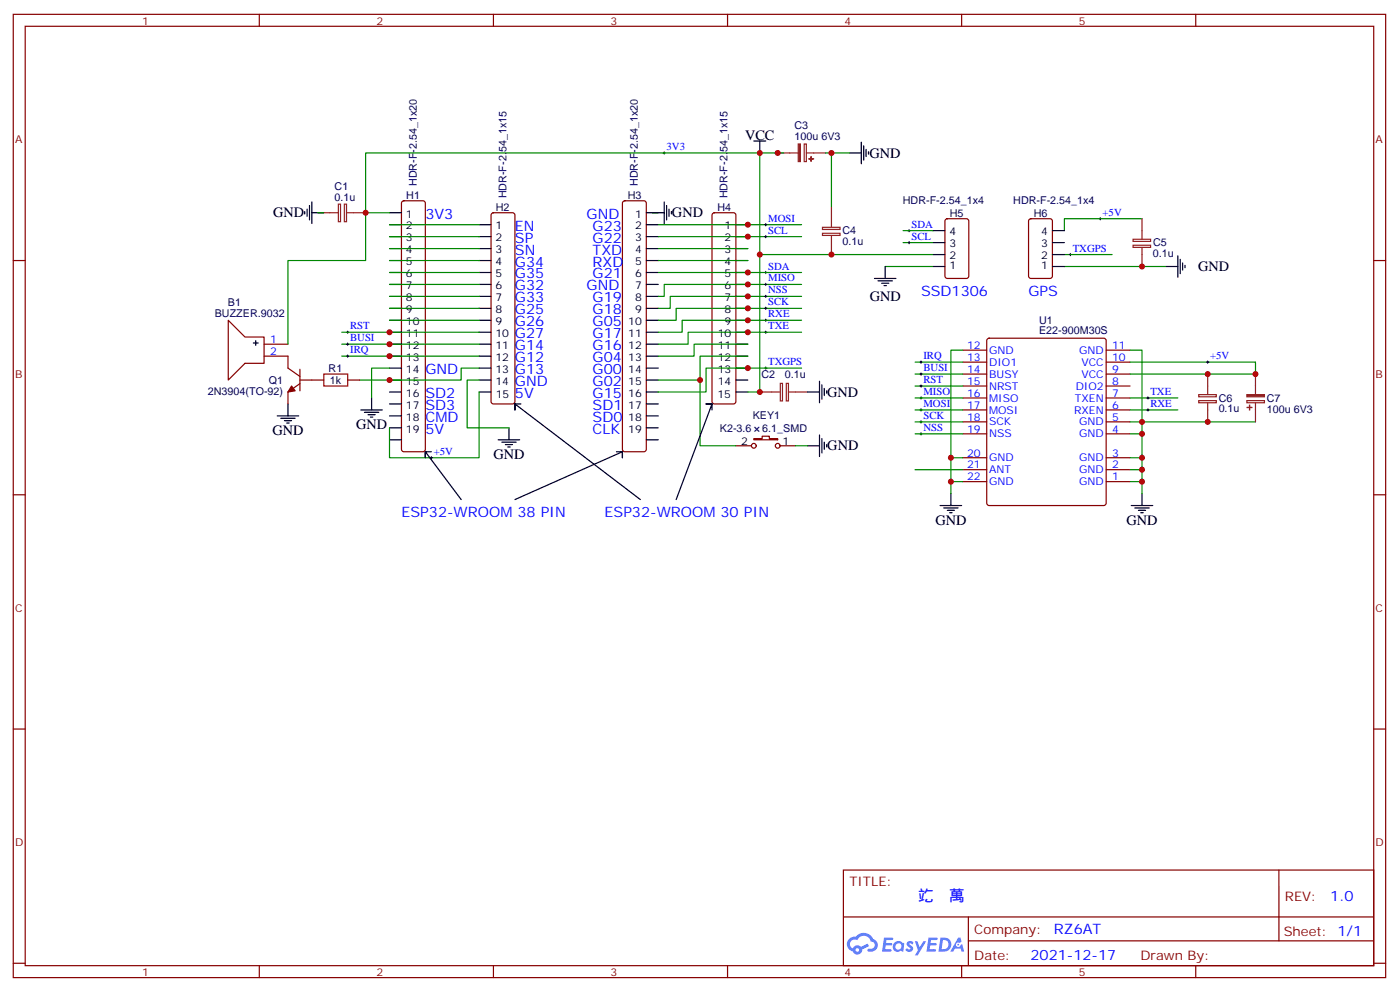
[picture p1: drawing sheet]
<svg xmlns="http://www.w3.org/2000/svg" width="413mm" height="293mm" viewBox="0 0 413 293" stroke-linecap="round" stroke-linejoin="round" font-family="sans-serif">
<g fill="none" stroke="#870000" stroke-width=".35">
<path d="M3.9 4.2h405.4v284.4h-405.4zM7.4 7.8h398.3v277.2h-398.3zM76.6 4.2v3.6M145.7 4.2v3.6M214.9 4.2v3.6M284 4.2v3.6M353.2 4.2v3.6M3.9 76.9h3.5M405.7 76.9h3.6M3.9 146h3.5M405.7 146h3.6M3.9 215.2h3.5"/>
<path d="M405.7 215.2h3.6M249.1 256.8h156.6v28.2h-156.6zM377.7 256.8v20.9M249.1 270.7h156.5M286 277.7h119.6M286 270.7v14.1M3.9 284.3h3.5M76.6 285v3.6M145.7 285v3.6M214.9 285v3.6M284 285v3.6M353.2 285v3.6"/>
<path d="M405.7 284.3h3.6"/>
</g>
<g fill="#5487ff">
<path d="M268.1 278a1.22 1.22 0 0 1 1.7 .3l-.4 .5a.47 .47 0 0 0-.3-.4 .47 .47 0 0 0-.5 .2l.1 .3a1.14 1.14 0 0 1 .8 1.7 1.14 1.14 0 0 1-1.9 0l-.2-.2 .5-.5 .7 .4a.29 .29 0 0 0 .3-.3 .29 .29 0 0 0-.2-.3 1.04 1.04 0 0 1-.6-1.7z"/>
<path d="M261.1 276.8h2.3l.4 .1-.2 .5-1.8 .1-.1 .9h1.5l.3 .3-.4 .4h-1.5l-.2 1.1h1.7l.2 .3-.2 .4h-2.6z"/>
<path d="M274.2 276.8h2.4l.3 .1-.1 .5-1.8 .1-.2 .9h1.6l.3 .3-.4 .4h-1.6l-.1 1.1h1.7l.2 .3-.2 .4h-2.7z"/>
<path d="M283 276.8h.7l.3 1.2-.6 .3a.69 .69 0 0 0-1 .3 .69 .69 0 0 0 .4 1 .69 .69 0 0 0 .9-.7l.5-.2 .6 2.2h-.8l-.3-.9h-1.7l-.5 .9h-.8z"/>
<path d="M270.2 277.8h.8l.6 1.9 1.1-1.9h.9l-2.6 4.2h-.8l.9-1.5z"/>
<path d="M277.8 276.8l-.6 4.1h1.3a2.11 2.11 0 0 0 2.5-2.1 2.11 2.11 0 0 0-2.5-2zM278.5 277.5a1.39 1.39 0 0 1 1.7 1.4 1.39 1.39 0 0 1-1.8 1.3h-.3z"/>
<path d="M264.1 278.4a1.54 1.54 0 0 0-.1 2.1 1.54 1.54 0 0 0 2.1 .2l.7 .2 .3-2.3-.2-.2-.4-.1a1.49 1.49 0 0 0-2.4 .1zM264.3 279.4a.95 .95 0 0 1 1.9 0 .95 .95 0 0 1-1.9 0z"/>
<path d="M250.8 277.1a2.18 2.18 0 0 0 1.1 3.7 1.44 1.44 0 0 0 1.6 1 1.44 1.44 0 0 0 1.2-1.5l2-1-.5-.8-1.9 1a1.47 1.47 0 0 0-2.4 .5 1.39 1.39 0 0 1-.7-2 1.39 1.39 0 0 1 2-.5 2.12 2.12 0 0 1 2.2-1.3 2.12 2.12 0 0 1 1.9 1.7 1.14 1.14 0 0 1 1 1.4 1.14 1.14 0 0 1-1.6 .8 .43 .43 0 0 0-.5 .3 .43 .43 0 0 0 .4 .5 1.98 1.98 0 0 0 2.5-1.2 1.98 1.98 0 0 0-1.2-2.5 3.1 3.1 0 0 0-5.3-.7l-.9 .1zM252.7 280.4a.55 .55 0 0 1 1.1 0 .55 .55 0 0 1-1.1 0z"/>
<circle cx="283" cy="278.9" r=".26"/>
</g>
<g fill="none" stroke="#870000" stroke-width=".35">
<path d="M118.8 59.5l.5-.2h5.6l.5 .2 .2 .5v72.6l-.2 .5-.5 .2h-5.6l-.5-.2-.2-.5v-72.6zM184.1 59.5l.4-.2h5.7l.5 .2 .2 .5v72.6l-.2 .5-.5 .2h-5.7l-.5-.2-.2-.5v-72.6zM145.3 63l.4-.2h5.7l.5 .2 .2 .5v55l-.3 .5-.4 .2h-5.7l-.5-.2-.2-.5v-55zM210.5 63l.5-.2h5.6l.5 .2 .2 .5v55l-.2 .5-.5 .2h-5.6l-.5-.2-.2-.5v-55zM279.3 64.8l.5-.2h5.6l.7 .4v16.5l-.4 .6-5.9 .1-.7-.5v-16.4zM304 64.8l.5-.2h5.6l.7 .4v16.5l-.4 .6-5.9 .1-.7-.5v-16.4zM67.4 94.5l5 5h5.6v7.7h-5.6l-5 5zM78 105.1h7.1v3.6l3.5 2.4M78 101.6h7.1M88.6 112.2h7M88.6 113.2l-3.5 2.5v3.5M88.6 109v6.4"/>
<path d="M102.7 112.2h3.5M284.4 117.5h7M284.4 113.9h7M284.4 110.4h7M284.4 106.9h7M284.4 103.4h7M291.7 100l.4-.2h33.9l.5 .2 .2 .5v48l-.2 .5-.5 .2h-33.9l-.5-.2-.2-.5v-48zM326.7 117.5h7.1M326.7 113.9h7.1M326.7 110.4h7.1M326.7 106.9h7.1M326.7 103.4h7.1"/>
<path d="M217.3 131.6h4.6M222.6 129.5h2.5v-.7h2.1v.7h2.5v.3h-7.1zM230.4 131.6h4.6M284.4 138.6h7M284.4 135.1h7M284.4 128.1h7M284.4 124.5h7M284.4 121h7M326.7 138.6h7.1M326.7 135.1h7.1M326.7 128.1h7.1M326.7 124.5h7.1"/>
<path d="M326.7 121h7.1M284.4 142.2h7M326.7 142.2h7.1"/>
<circle cx="222.6" cy="131.6" r=".71"/>
<circle cx="229.7" cy="131.6" r=".71"/>
</g>
<g fill="none" stroke="#000" stroke-width=".35">
<path d="M92.1 59.6v6.4M196.2 59.6v6.4M222.6 41.6h3.6M224.4 41.6v3.6M250.9 45.2h3.5M254.4 42v6.3M255.1 43v4.3M255.8 44.1v2.1M256.5 44.8v.7M90 62.4v.7M90.7 61.7v2.2M91.4 60.7v4.2"/>
<path d="M92.1 62.8h3.5M115 62.8h3.6M115 66.3h3.6M115 69.8h3.6M115 73.4h3.6M115 76.9h3.6M141.5 66.3h3.5M141.5 69.8h3.5M141.5 73.4h3.5M141.5 76.9h3.5M190.9 62.8h5.3M190.9 66.3h3.5"/>
<path d="M190.9 69.8h3.5M190.9 73.4h3.5M190.9 76.9h3.5M196.9 60.7v4.2M197.6 61.7v2.2M198.3 62.4v.7M217.3 66.3h3.6M217.3 69.8h3.6M217.3 73.4h3.6M217.3 76.9h3.6M261.4 78.7v3.5M275.6 78.7h3.5"/>
<path d="M275.6 75.1h3.5M275.6 71.6h3.5M275.6 68.1h3.5M310.8 78.7h3.6M310.8 75.1h3.6M310.8 71.6h3.6M310.8 68.1h3.6M344.3 78.7h3.6M347.9 75.5v6.3M348.6 76.6v4.2M349.3 77.6v2.1M350 78.3v.7"/>
<path d="M115 80.4h3.6M115 84h3.6M115 87.5h3.6M115 91h3.6M115 94.5h3.6M115 98.1h3.6M141.5 80.4h3.5M141.5 84h3.5M141.5 87.5h3.5M141.5 91h3.5M141.5 94.5h3.5M141.5 98.1h3.5"/>
<path d="M190.9 80.4h3.5M190.9 84h3.5M190.9 87.5h3.5M190.9 91h3.5M190.9 94.5h3.5M190.9 98.1h3.5M217.3 80.4h3.6M217.3 84h3.6M217.3 87.5h3.6M217.3 91h3.6M217.3 94.5h3.6M217.3 98.1h3.6"/>
<path d="M258.3 82.2h6.3M259.3 82.9h4.3M260.4 83.6h2.1M261.1 84.3h.7M74.8 101.2h1.4M75.5 100.5v1.5M85.1 119.2v3.6M109.7 117.5v3.5M115 101.6h3.6M115 105.1h3.6M115 108.7h3.6M115 112.2h3.6"/>
<path d="M115 115.7h3.6M115 119.2h3.6M141.5 101.6h3.5M141.5 105.1h3.5M141.5 108.7h3.5M141.5 112.2h3.5M141.5 115.7h3.5M153.8 119.2h-1.7v1.8v-1.8l37 28.3M190.9 101.6h3.5M190.9 105.1h3.5M190.9 108.7h3.5M190.9 112.2h3.5"/>
<path d="M190.9 115.7h3.5M190.9 119.2h3.5M217.3 101.6h3.6M217.3 105.1h3.6M217.3 108.7h3.6M217.3 112.2h3.6M217.3 115.7h3.6M238.5 115.7h3.5M242 112.5v6.4M242.7 113.6v4.2M243.5 114.7v2.1M244.2 115.4v.7"/>
<path d="M81.9 122.8h6.3M82.9 123.5h4.3M84 124.2h2.1M84.7 124.9h.7M106.6 121h6.3M107.6 121.7h4.3M108.7 122.4h2.1M109.4 123.1h.7M115 122.8h3.6M115 126.3h3.6M115 129.8h3.6M127.4 133.3h-1.8v1.8v-1.8l10.6 14.2"/>
<path d="M147.1 129.8h6.4M148.2 130.5h4.2M149.3 131.2h2.1M150 131.9h.7M150.3 126.3v3.5M182.1 133.3h1.7v1.8v-1.8l-31.7 14.2M190.9 122.8h3.5M190.9 126.3h3.5M190.9 129.8h3.5M210.3 121v-1.8h-1.8h1.8l-10.6 28.3M238.5 131.6h3.5M242 128.4v6.4"/>
<path d="M242.7 129.5v4.2M243.5 130.5v2.1M244.2 131.2v.7M277.7 149.2h6.3M278.7 149.9h4.3M279.8 150.6h2.1M280.5 151.3h.7M280.8 145.7v3.5M334.1 149.2h6.4M335.2 149.9h4.2M336.2 150.6h2.1M336.9 151.3h.7"/>
<path d="M337.3 145.7v3.5"/>
</g>
<g fill="none" stroke="#008700" stroke-width=".35">
<path d="M224.4 45.2v70.5h-3.5M231.5 45.2h-123.5v17.6M243.8 45.2h7.1M245.6 45.2v15.8M93.9 62.8h1.7M108 62.8v14.1h-22.9v24.7M108 62.8h7M115 66.3h26.5M115 69.8h26.5M115 73.4h26.5M115 76.9h26.5M192.7 62.8h1.7"/>
<path d="M194.4 66.3h42.3M194.4 69.8h42.3M194.4 73.4h26.5M194.4 76.9h26.5M224.4 75.1h51.2M261.4 78.7h14.2M266.7 68.1h8.9M266.7 71.6h8.9M314.4 75.1h14.1M314.4 78.7h29.9M337.3 64.6h-22.9v3.5M100.9 98.1h40.6"/>
<path d="M115 80.4h26.5M115 84h26.5M115 87.5h26.5M115 91h26.5M115 94.5h26.5M194.4 80.4h42.3M236.7 84h-40.5v3.5h-1.8M236.7 87.5h-38.8v3.5h-3.5M236.7 91h-37v3.5h-5.3M236.7 94.5h-35.2v3.6h-7.1M236.7 98.1h-33.5v3.5h-8.8M100.9 101.6h40.6"/>
<path d="M100.9 105.1h40.6M115 108.7h-5.3v8.8M141.5 115.7v19.4h-26.5v-8.8M141.5 108.7h-5.3v3.5h-30M141.5 112.2h-3.5v14.1h12.3M206.8 112.2v19.4h10.5M220.9 101.6h-15.9v3.5h-10.6M220.9 105.1h-14.1v7.1h-12.4M236.7 108.7h-28.2v7h-14.1M270.3 106.9h14.1M270.3 110.4h14.1M270.3 113.9h14.1"/>
<path d="M270.3 117.5h14.1M284.4 103.4h-3.6v31.7M333.8 106.9h37v3.5h-37M333.8 103.4h3.5v21.1h33.5M333.8 117.5h14.1M235 131.6h3.5M270.3 138.6h14.1M270.3 128.1h14.1M270.3 124.5h14.1M270.3 121h14.1M284.4 135.1h-3.6v7.1M333.8 135.1h3.5v10.6"/>
<path d="M333.8 124.5h3.5v10.6M333.8 138.6h3.5M333.8 128.1h3.5M333.8 121h14.1M284.4 142.2h-3.6v3.5M333.8 142.2h3.5"/>
</g>
<g fill="none" stroke="#8c2424" stroke-width=".35">
<path d="M229.7 45.2h6M237.5 42.5h.7v5.2h-.7zM238.2 45.2h5.6M93.9 62.8h6M99.9 60.3h.7v5.1h-.7zM101.7 60.3h.6v5.1h-.6zM102.3 62.8h5.7M242.9 67.1h5.2v.6h-5.2zM242.9 68.9h5.2v.6h-5.2zM245.6 61v6M245.6 69.5v5.6M334.6 70.6h5.2v.7h-5.2z"/>
<path d="M334.6 72.4h5.2v.6h-5.2zM337.3 64.6v6M337.3 73v5.7M224.4 115.7h6M230.5 113.2h.6v5.2h-.6zM232.2 113.2h.7v5.2h-.7zM232.9 115.7h5.6M354 116.5h5.2v.6h-5.2zM354 118.3h5.2v.6h-5.2zM356.7 110.4v6M356.7 118.9v5.6M368.3 118.3h5.2v.6h-5.2z"/>
<path d="M370.8 110.4v6M370.8 118.9v5.6"/>
</g>
<g fill="none" stroke="#000" stroke-width=".3">
<path d="M195.8 45.2h.7M196.2 44.8v.7M225.8 66.3h.7M225.8 69.8h.7M226.2 66v.7M226.2 69.5v.7M268.1 68.1h.8M268.1 71.6h.8M268.5 67.7v.7M268.5 71.3v.7M315.8 75.1h.7M316.1 74.8v.7"/>
<path d="M324.6 64.6h.7M324.9 64.2v.7M102.3 98.1h.7M102.7 97.7v.7M225.8 98.1h.7M225.8 80.4h.7M225.8 94.5h.7M225.8 84h.7M225.8 87.5h.7M225.8 91h.7M226.2 80.1v.7M226.2 83.6v.7"/>
<path d="M226.2 87.1v.7M226.2 90.7v.7M226.2 94.2v.7M226.2 97.7v.7M102.3 105.1h.7M102.3 101.6h.7M102.7 101.2v.8M102.7 104.8v.7M225.8 108.7h.7M226.2 108.3v.7M271.7 106.9h.7M271.7 110.4h.7"/>
<path d="M271.7 113.9h.7M271.7 117.5h.7M272 106.5v.7M272 110.1v.7M272 113.6v.7M272 117.1v.7M338.7 117.5h.7M339.1 117.1v.7M356.3 106.9h.7M356.7 106.5v.7M127 135.1h.7M127.4 134.8v.7"/>
<path d="M271.7 121h.7M271.7 124.5h.7M271.7 128.1h.7M272 120.7v.7M272 124.2v.7M272 127.7v.7M338.7 121h.7M339.1 120.7v.7"/>
</g>
<g fill="#8c2424" stroke="#8c2424" stroke-width=".35">
<path d="M368.3 116.5h5.2v.6h-5.2z"/>
<path d="M368.3 120.3h1.4z"/>
<path d="M369 119.6l.1 1.4z"/>
<path d="M235.8 42.5h.6v5.2h-.6z"/>
<path d="M239.5 46.2l.1 1.4z"/>
<path d="M238.9 46.9h1.4z"/>
</g>
<path d="M95.6 110.4h7.1v3.5h-7.1z" fill="none" stroke="#a10000" stroke-width=".35"/>
<path d="M86.1 113.9l1.1 1.5-2.1 .3z" fill="#870000" stroke="#870000" stroke-width=".35"/>
<g fill="#c00">
<circle cx="337.3" cy="138.6" r=".88"/>
<circle cx="337.3" cy="142.2" r=".88"/>
<circle cx="337.3" cy="135.1" r=".88"/>
<circle cx="337.3" cy="128.1" r=".88"/>
<circle cx="337.3" cy="124.5" r=".88"/>
<circle cx="356.7" cy="110.4" r=".88"/>
<circle cx="356.7" cy="124.5" r=".88"/>
<circle cx="370.8" cy="110.4" r=".88"/>
<circle cx="280.8" cy="135.1" r=".88"/>
<circle cx="280.8" cy="142.2" r=".88"/>
<circle cx="108" cy="62.8" r=".88"/>
<circle cx="224.4" cy="45.2" r=".88"/>
<circle cx="224.4" cy="115.7" r=".88"/>
<circle cx="115" cy="112.2" r=".88"/>
<circle cx="115" cy="105.1" r=".88"/>
<circle cx="115" cy="101.6" r=".88"/>
<circle cx="115" cy="98.1" r=".88"/>
<circle cx="220.9" cy="66.3" r=".88"/>
<circle cx="220.9" cy="69.8" r=".88"/>
<circle cx="220.9" cy="80.4" r=".88"/>
<circle cx="220.9" cy="84" r=".88"/>
<circle cx="220.9" cy="87.5" r=".88"/>
<circle cx="220.9" cy="91" r=".88"/>
<circle cx="220.9" cy="108.7" r=".88"/>
<circle cx="206.8" cy="112.2" r=".88"/>
<circle cx="220.9" cy="94.5" r=".88"/>
<circle cx="220.9" cy="98.1" r=".88"/>
<circle cx="224.4" cy="75.1" r=".88"/>
<circle cx="245.6" cy="75.1" r=".88"/>
<circle cx="245.6" cy="45.2" r=".88"/>
<circle cx="337.3" cy="78.7" r=".88"/>
<circle cx="229.7" cy="45.2" r=".88"/>
</g>
<text font-size="4.6" fill="#00f" x="271.2" y="265.8">䇄⭂萬</text>
<g font-size="4.2">
<text x="220.1" y="41.3">VCC</text>
<text x="256.8" y="46.6">GND</text>
<text x="80.7" y="64.2">GND</text>
<text x="198.5" y="64.2">GND</text>
<text x="353.9" y="80.1">GND</text>
<text x="256.9" y="88.9">GND</text>
<text x="244.3" y="117.1">GND</text>
<text x="80.5" y="128.4">GND</text>
<text x="105.2" y="126.6">GND</text>
<text x="145.7" y="135.5">GND</text>
<text x="244.4" y="133">GND</text>
<text x="276.3" y="154.9">GND</text>
<text x="332.7" y="154.9">GND</text>
</g>
<g font-size="4.2" fill="#00f">
<text x="125.6" y="64.6">3V3</text>
<text x="173.2" y="64.6">GND</text>
<text x="152.1" y="68.1">EN</text>
<text x="152.1" y="71.6">SP</text>
<text x="175" y="71.6">G22</text>
<text x="175" y="68.1">G23</text>
<text x="152.1" y="75.1">SN</text>
<text x="175" y="75.1">TXD</text>
<text x="152.1" y="78.7">G34</text>
<text x="152.1" y="82.2">G35</text>
<text x="175" y="82.2">G21</text>
<text x="175" y="78.7">RXD</text>
<text x="152.1" y="85.7">G32</text>
<text x="152.1" y="89.3">G33</text>
<text x="173.2" y="85.7">GND</text>
<text x="175" y="89.3">G19</text>
<text x="272" y="87.5">SSD1306</text>
<text x="303.8" y="87.5">GPS</text>
<text x="152.1" y="92.8">G25</text>
<text x="175" y="92.8">G18</text>
<text x="152.1" y="96.3">G26</text>
<text x="152.1" y="99.8">G27</text>
<text x="175" y="99.8">G17</text>
<text x="175" y="96.3">G05</text>
<text x="152.1" y="103.4">G14</text>
<text x="152.1" y="106.9">G12</text>
<text x="175" y="103.4">G16</text>
<text x="175" y="106.9">G04</text>
<text x="125.6" y="110.4">GND</text>
<text x="152.1" y="110.4">G13</text>
<text x="152.1" y="113.9">GND</text>
<text x="175" y="110.4">G00</text>
<text x="175" y="113.9">G02</text>
<text x="125.6" y="117.5">SD2</text>
<text x="152.1" y="117.5">5V</text>
<text x="175" y="117.5">G15</text>
<text x="125.6" y="121">SD3</text>
<text x="125.6" y="124.5">CMD</text>
<text x="175" y="121">SD1</text>
<text x="175" y="124.5">SD0</text>
<text x="125.6" y="128.1">5V</text>
<text x="175" y="128.1">CLK</text>
<text x="118.6" y="152.8">ESP32-WROOM 38 PIN</text>
<text x="178.5" y="152.8">ESP32-WROOM 30 PIN</text>
<text x="392.9" y="266.1">1.0</text>
<text x="311.3" y="275.6">RZ6AT</text>
<text x="304.3" y="283.4">2021-12-17</text>
</g>
<g font-size="3.9" fill="#800">
<text x="250.9" y="261.4">TITLE:</text>
<text x="379.5" y="266.1">REV:</text>
<text x="287.8" y="275.6">Company:</text>
<text x="379.1" y="276.2">Sheet: 1/1</text>
<text x="287.8" y="283.3">Date:</text>
<text x="336.8" y="283.4">Draw</text>
<text x="346.9" y="283.4">n By:</text>
</g>
<g font-size="3.2" fill="#800">
<text x="42" y="7.2">1</text>
<text x="111.2" y="7.2">2</text>
<text x="180.3" y="7.2">3</text>
<text x="249.4" y="7.2">4</text>
<text x="318.6" y="7.2">5</text>
<text x="4.4" y="42.3">A</text>
<text x="406.3" y="42.3">A</text>
<text x="4.4" y="111.5">B</text>
<text x="406.3" y="111.5">B</text>
<text x="4.4" y="180.6">C</text>
<text x="406.3" y="180.6">C</text>
<text x="4.4" y="249.8">D</text>
<text x="406.3" y="249.8">D</text>
<text x="42" y="288">1</text>
<text x="111.2" y="288">2</text>
<text x="180.3" y="288">3</text>
<text x="249.4" y="288">4</text>
<text x="318.6" y="288">5</text>
</g>
<g font-size="3.2" fill="#000080">
<text x="234.7" y="41.5">100u 6V3</text>
<text x="234.7" y="38.2">C3</text>
<text x="98.8" y="59.2">0.1u</text>
<text x="98.8" y="56">C1</text>
<text x="120" y="58.6">H1</text>
<text x="123.2" y="55" transform="rotate(-90 123.2 55)">HDR-F-2.54_1x20</text>
<text x="149.6" y="58.6" transform="rotate(-90 149.6 58.6)">HDR-F-2.54_1x15</text>
<text x="185.4" y="58.6">H3</text>
<text x="188.4" y="55" transform="rotate(-90 188.4 55)">HDR-F-2.54_1x20</text>
<text x="214.9" y="58.6" transform="rotate(-90 214.9 58.6)">HDR-F-2.54_1x15</text>
<text x="146.5" y="62.2">H2</text>
<text x="211.9" y="62.2">H4</text>
<text x="266.6" y="60.3">HDR-F-2.54_1x4</text>
<text x="280.5" y="63.9">H5</text>
<text x="299.3" y="60.3">HDR-F-2.54_1x4</text>
<text x="305.3" y="63.9">H6</text>
<text x="248.8" y="69.1">C4</text>
<text x="248.8" y="72.3">0.1u</text>
<text x="340.5" y="75.8">0.1u</text>
<text x="340.5" y="72.7">C5</text>
<text x="63.4" y="93.5">BUZZER.9032</text>
<text x="67.3" y="90.3">B1</text>
<text x="306.9" y="95.6">U1</text>
<text x="306.9" y="98.7">E22-900M30S</text>
<text x="79.4" y="113.4">Q1</text>
<text x="97.1" y="109.8">R1</text>
<text x="97.4" y="113.3">1k</text>
<text x="224.9" y="111.5">C2</text>
<text x="231.8" y="111.5">0.1u</text>
<text x="61.4" y="116.5">2N3904(TO-92)</text>
<text x="359.9" y="118.5">C6</text>
<text x="374.2" y="118.6">C7</text>
<text x="222.3" y="123.8">KEY1</text>
<text x="359.9" y="121.7">0.1u</text>
<text x="374.2" y="121.8">100u 6V3</text>
<text x="212.6" y="127.4">K2-3.6</text>
<text x="225.2" y="127.4">6.1_SMD</text>
</g>
<g font-size="3.2" fill="#00f">
<text x="196.9" y="44.3">3V3</text>
<text x="226.9" y="65.4">MOSI</text>
<text x="325.6" y="63.7">+5V</text>
<text x="226.9" y="69">SCL</text>
<text x="269.2" y="67.2">SDA</text>
<text x="269.2" y="70.7">SCL</text>
<text x="316.8" y="74.3">TXGPS</text>
<text x="226.9" y="79.6">SDA</text>
<text x="226.9" y="83.1">MISO</text>
<text x="226.9" y="86.6">NSS</text>
<text x="226.9" y="93.7">RXE</text>
<text x="226.9" y="90.1">SCK</text>
<text x="79.8" y="101.2">1</text>
<text x="103.4" y="97.2">RST</text>
<text x="103.4" y="100.7">BUSI</text>
<text x="226.9" y="97.2">TXE</text>
<text x="79.8" y="104.8">2</text>
<text x="103.4" y="104.2">IRQ</text>
<text x="226.9" y="107.8">TXGPS</text>
<text x="272.7" y="106">IRQ</text>
<text x="285.6" y="103">12</text>
<text x="285.6" y="106.5">13</text>
<text x="292.1" y="104.4">GND</text>
<text x="292.1" y="107.9">DIO1</text>
<text x="318.7" y="104.4">GND</text>
<text x="319.4" y="107.9">VCC</text>
<text x="328.5" y="106.5">10</text>
<text x="328.5" y="103">11</text>
<text x="357.4" y="106">+5V</text>
<text x="272.7" y="109.5">BUSI</text>
<text x="272.7" y="113.1">RST</text>
<text x="285.6" y="110.1">14</text>
<text x="285.6" y="113.6">15</text>
<text x="292.1" y="111.5">BUSY</text>
<text x="319.4" y="111.5">VCC</text>
<text x="328.5" y="113.6">8</text>
<text x="328.5" y="110.1">9</text>
<text x="272.7" y="116.6">MISO</text>
<text x="285.6" y="117.1">16</text>
<text x="292.1" y="115">NRST</text>
<text x="292.1" y="118.5">MISO</text>
<text x="317.5" y="118.5">TXEN</text>
<text x="317.7" y="115">DIO2</text>
<text x="328.5" y="117.1">7</text>
<text x="339.8" y="116.6">TXE</text>
<text x="272.7" y="120.1">MOSI</text>
<text x="272.7" y="123.6">SCK</text>
<text x="285.6" y="120.7">17</text>
<text x="285.6" y="124.2">18</text>
<text x="292.1" y="122.1">MOSI</text>
<text x="292.1" y="125.6">SCK</text>
<text x="317.2" y="122.1">RXEN</text>
<text x="318.7" y="125.6">GND</text>
<text x="328.5" y="124.2">5</text>
<text x="328.5" y="120.7">6</text>
<text x="339.8" y="120.1">RXE</text>
<text x="272.7" y="127.2">NSS</text>
<text x="285.6" y="127.7">19</text>
<text x="292.1" y="129.1">NSS</text>
<text x="318.7" y="129.1">GND</text>
<text x="328.5" y="127.7">4</text>
<text x="128.1" y="134.2">+5V</text>
<text x="285.6" y="134.8">20</text>
<text x="292.1" y="136.2">GND</text>
<text x="318.7" y="136.2">GND</text>
<text x="328.5" y="134.8">3</text>
<text x="285.6" y="138.3">21</text>
<text x="285.6" y="141.8">22</text>
<text x="292.1" y="139.7">ANT</text>
<text x="292.1" y="143.2">GND</text>
<text x="318.7" y="143.2">GND</text>
<text x="318.7" y="139.7">GND</text>
<text x="328.5" y="141.8">1</text>
<text x="328.5" y="138.3">2</text>
</g>
<g font-size="3.2">
<text x="119.9" y="64.2">1</text>
<text x="187.6" y="64.2">1</text>
<text x="119.9" y="67.7">2</text>
<text x="119.9" y="71.3">3</text>
<text x="146.3" y="67.7">1</text>
<text x="146.3" y="71.3">2</text>
<text x="187.6" y="67.7">2</text>
<text x="187.6" y="71.3">3</text>
<text x="214" y="67.7">1</text>
<text x="214" y="71.3">2</text>
<text x="280.4" y="69.5">4</text>
<text x="307.5" y="69.5">4</text>
<text x="119.9" y="74.8">4</text>
<text x="146.3" y="74.8">3</text>
<text x="187.6" y="74.8">4</text>
<text x="214" y="74.8">3</text>
<text x="280.4" y="76.6">2</text>
<text x="280.4" y="73">3</text>
<text x="307.5" y="76.6">2</text>
<text x="307.5" y="73">3</text>
<text x="119.9" y="78.3">5</text>
<text x="119.9" y="81.8">6</text>
<text x="146.3" y="78.3">4</text>
<text x="146.3" y="81.8">5</text>
<text x="187.6" y="78.3">5</text>
<text x="187.6" y="81.8">6</text>
<text x="214" y="78.3">4</text>
<text x="214" y="81.8">5</text>
<text x="280.4" y="79.4">1</text>
<text x="307.5" y="79.4">1</text>
<text x="119.9" y="85.4">7</text>
<text x="119.9" y="88.9">8</text>
<text x="146.3" y="85.4">6</text>
<text x="146.3" y="88.9">7</text>
<text x="187.6" y="85.4">7</text>
<text x="187.6" y="88.9">8</text>
<text x="214" y="85.4">6</text>
<text x="214" y="88.9">7</text>
<text x="119.9" y="92.4">9</text>
<text x="119.9" y="96">10</text>
<text x="146.3" y="92.4">8</text>
<text x="146.3" y="96">9</text>
<text x="185.6" y="96">10</text>
<text x="187.6" y="92.4">9</text>
<text x="214" y="92.4">8</text>
<text x="214" y="96">9</text>
<text x="119.9" y="99.5">11</text>
<text x="146.3" y="99.5">10</text>
<text x="185.6" y="99.5">11</text>
<text x="212" y="99.5">10</text>
<text x="119.9" y="103">12</text>
<text x="119.9" y="106.5">13</text>
<text x="146.3" y="103">11</text>
<text x="146.3" y="106.5">12</text>
<text x="185.6" y="103">12</text>
<text x="185.6" y="106.5">13</text>
<text x="212" y="103">11</text>
<text x="212" y="106.5">12</text>
<text x="119.9" y="110.1">14</text>
<text x="119.9" y="113.6">15</text>
<text x="146.3" y="110.1">13</text>
<text x="146.3" y="113.6">14</text>
<text x="185.6" y="110.1">14</text>
<text x="185.6" y="113.6">15</text>
<text x="212" y="110.1">13</text>
<text x="212" y="113.6">14</text>
<text x="119.9" y="117.1">16</text>
<text x="146.4" y="117.5">15</text>
<text x="185.6" y="117.1">16</text>
<text x="211.9" y="117.5">15</text>
<text x="119.9" y="120.7">17</text>
<text x="119.9" y="124.2">18</text>
<text x="185.6" y="120.7">17</text>
<text x="185.6" y="124.2">18</text>
<text x="119.9" y="127.7">19</text>
<text x="185.6" y="127.7">19</text>
<text x="218.9" y="131.2">2</text>
<text x="231.1" y="131.2">1</text>
</g>
</svg>
